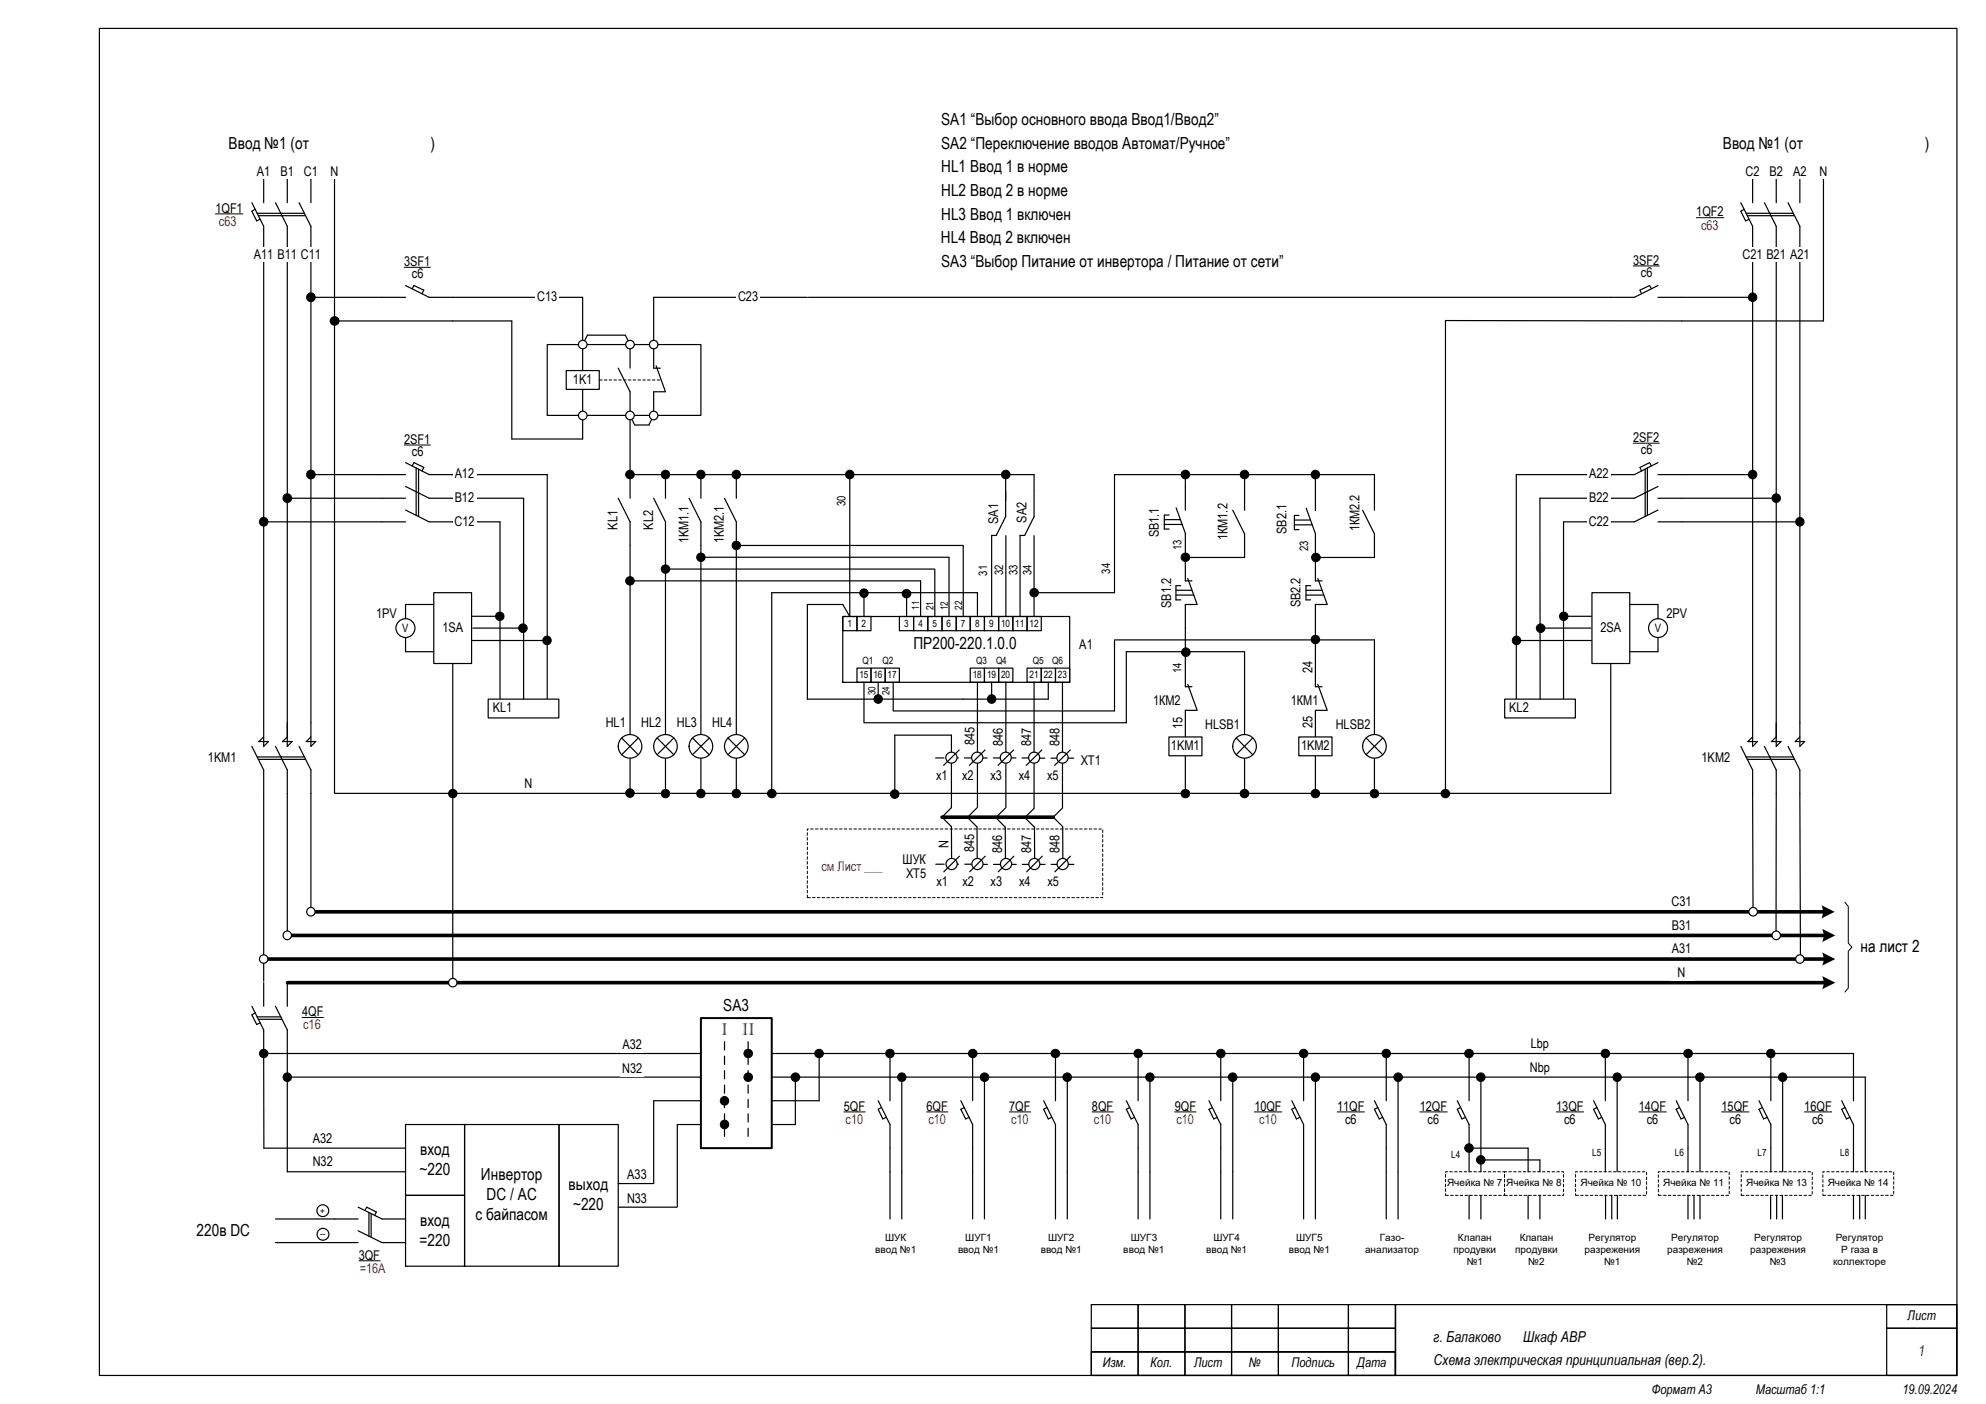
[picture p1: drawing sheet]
<svg xmlns="http://www.w3.org/2000/svg" width="420mm" height="297mm" viewBox="0 0 420 297" stroke-linecap="round" stroke-linejoin="round" font-family="sans-serif">
<path d="M21 6h393v285h-393zM123.3 62.9v10l1-2M132.3 70.9l1 2M138.3 62.9v10M123.3 87.9v5M138.3 87.9l-1 2h-3l-1-2v12.5" fill="none" stroke="#000" stroke-width=".25"/>
<path d="M115.8 72.9h32.5v15h-32.5z" fill-rule="evenodd" fill="#fff"/>
<path d="M115.8 72.9h32.5v15h-32.5zM130.8 77.9l2.5 5v5M133.3 72.9v5M138.3 72.9v5h1.4M138.8 77.4l2 5.5M140.7 82.9h-2.4v5" fill="none" stroke="#000" stroke-width=".25"/>
<path d="M119.8 78.4h7v4h-7z" fill-rule="evenodd" fill="#fff"/>
<path d="M119.8 78.4h7v4h-7zM123.3 72.9v5.5M123.3 82.4v5.5" fill="none" stroke="#000" stroke-width=".25"/>
<circle cx="133.3" cy="72.9" r=".9" fill="#fff"/>
<circle cx="133.3" cy="72.9" r=".9" fill="none" stroke="#000" stroke-width=".25"/>
<circle cx="138.3" cy="72.9" r=".89" fill="#fff"/>
<circle cx="138.3" cy="72.9" r=".89" fill="none" stroke="#000" stroke-width=".25"/>
<circle cx="123.3" cy="72.9" r=".9" fill="#fff"/>
<circle cx="123.3" cy="72.9" r=".9" fill="none" stroke="#000" stroke-width=".25"/>
<circle cx="123.3" cy="87.9" r=".91" fill="#fff"/>
<circle cx="123.3" cy="87.9" r=".91" fill="none" stroke="#000" stroke-width=".25"/>
<circle cx="133.3" cy="87.9" r=".9" fill="#fff"/>
<circle cx="133.3" cy="87.9" r=".9" fill="none" stroke="#000" stroke-width=".25"/>
<circle cx="138.3" cy="87.9" r=".9" fill="#fff"/>
<g fill="none" stroke="#000" stroke-width=".25">
<path d="M80.8 62.9h5M85.8 60.4l5 2.5h32.5M87.2 61.1l.4-.7 2.1 1-.4 .7M95.8 67.9h12.5M124.3 70.9h8M138.3 62.9h32.5M130.8 105.4l2.5 5v5M133.3 100.4v5M138.3 105.4l2.5 5v5M140.8 100.4v5M145.8 105.4l2.5 5v5M148.3 100.4v5"/>
<path d="M153.3 105.4l2.5 5v57.5M155.8 100.4v5M250.8 117.9v5h1.4M260.8 107.9l2.5 5v5M263.3 103v4.9M278.3 117.9v5h1.4M288.3 107.9l2.5 5v5M290.8 103v4.9M178.3 130.4h48v14h-48zM178.3 130.4h3v3h-3zM181.3 130.4h3v3h-3zM190.3 130.4h3v3h-3z"/>
<path d="M193.3 130.4h3v3h-3zM196.3 130.4h3v3h-3zM199.3 130.4h3v3h-3zM202.3 130.4h3v3h-3zM205.3 130.4h3v3h-3zM206.7 125.4h-43.4v42.5M208.3 130.4h3v3h-3zM211.3 130.4h3v3h-3zM214.3 130.4h3v3h-3zM217.3 130.4h3v3h-3zM248.8 124.9h3.4M248.8 125.9h3.7"/>
<path d="M249.8 123.9h-1v3h1M251.3 122.4l2 5.5M253.2 127.9h-2.4v5M263.3 137.9v30M276.3 124.9h3.4M276.3 125.9h3.8M277.3 123.9h-1v3h1M278.8 122.4l2 5.5M280.7 127.9h-2.4v5M181.3 141.4h3v3h-3zM184.3 141.4h3v3h-3zM187.3 141.4h3v3h-3z"/>
<path d="M205.3 141.4h3v3h-3zM208.3 141.4h3v3h-3zM211.3 141.4h3v3h-3zM217.3 141.4h3v3h-3zM220.3 141.4h3v3h-3zM223.3 141.4h3v3h-3zM250.8 140.3v5h1.4M250.8 155.4v12.5M251.3 144.8l2 5.5M253.2 150.3h-2.4v5M278.3 140.3v5h1.4M278.8 144.8l2 5.5"/>
<path d="M280.7 150.3h-2.4v5"/>
<circle cx="138.3" cy="87.9" r=".9"/>
</g>
<path d="M247.3 155.9h7v4h-7z" fill-rule="evenodd" fill="#fff"/>
<path d="M247.3 155.9h7v4h-7zM278.3 155.3v12.6" fill="none" stroke="#000" stroke-width=".25"/>
<path d="M274.8 155.9h7v4h-7z" fill-rule="evenodd" fill="#fff"/>
<g fill="none" stroke="#000" stroke-width=".25">
<path d="M133.3 100.4h85.5M133.3 115.4v52.5M140.8 115.4v52.5M148.3 117.9h52.5M148.3 115.4v52.5M155.8 115.4h47.9M179.8 100.5v29.9l-1.5-2.5h-7.5M200.8 117.9v12.5M203.8 115.4v15M209.8 113.4v17M212.8 100.9v8.4l-2 4h-1M212.8 113.3v17.1"/>
<path d="M218.8 100.4v3.4M218.8 103.8v5.5l-2 4h-1v17.1M218.8 113.3v17.1M246.3 109.9h3.4M246.3 111h3.8M247.3 109h-1v2.9h1M248.8 107.4l2 5.5M250.8 112.9v5h12.5M250.8 103v4.9M273.8 110h3.4M273.8 111h3.8M274.8 109.1h-1v3h1"/>
<path d="M276.3 107.5l2 5.5v5M278.2 117.9h12.6M278.3 103v5M290.8 100.4h-55v25h-16.9M133.3 122.9h61.4M140.8 120.4h56.9M170.8 127.9v20h51v-3.5M182.8 125.4v5M194.8 122.9v7.5M197.8 120.4v10M235.8 135.4h55v32.5M235.8 135.5v14.9h-46.8"/>
<path d="M250.8 132.9v7.4M263.3 137.9h-25v15h-55.4M278.3 132.9v7.4M182.8 144.4v8.5M185.8 144.4v3.5M189 144.4v5.9M201.3 155.5v15.4M206.8 144.4v26.4M209.8 144.4v3.5M212.8 144.4v26.5M218.8 144.4v26.5M224.8 144.4v26.4"/>
<path d="M274.8 155.9h7v4h-7z"/>
</g>
<g fill="#000">
<circle cx="179.8" cy="100.4" r=".9"/>
<circle cx="250.8" cy="100.4" r=".91"/>
<circle cx="263.3" cy="100.4" r=".9"/>
<circle cx="278.3" cy="100.4" r=".9"/>
<circle cx="278.4" cy="117.9" r=".9"/>
<circle cx="218.8" cy="125.4" r=".9"/>
<circle cx="250.9" cy="138" r=".9"/>
<circle cx="278.3" cy="135.3" r=".89"/>
<circle cx="209.8" cy="147.9" r=".9"/>
<circle cx="250.8" cy="167.9" r=".9"/>
<circle cx="263.3" cy="167.9" r=".9"/>
<circle cx="278.3" cy="167.9" r=".89"/>
</g>
<g fill="none" stroke="#000" stroke-width=".21">
<circle cx="179.8" cy="100.4" r=".9"/>
<circle cx="250.8" cy="100.4" r=".91"/>
<circle cx="263.3" cy="100.4" r=".9"/>
<circle cx="278.3" cy="100.4" r=".9"/>
<circle cx="278.4" cy="117.9" r=".9"/>
<circle cx="218.8" cy="125.4" r=".9"/>
<circle cx="250.9" cy="138" r=".9"/>
<circle cx="278.3" cy="135.3" r=".89"/>
<circle cx="209.8" cy="147.9" r=".9"/>
<circle cx="250.8" cy="167.9" r=".9"/>
<circle cx="263.3" cy="167.9" r=".9"/>
<circle cx="278.3" cy="167.9" r=".89"/>
</g>
<circle cx="263.3" cy="157.9" r="2.49" fill="#fff"/>
<g fill="none" stroke="#000" stroke-width=".25">
<path d="M250.8 100.5v2.5M263.3 100.4v2.6M278.3 100.4v2.6M290.8 100.4v2.6M261.5 156.1l3.5 3.6M265 156.1l-3.5 3.6"/>
<circle cx="263.3" cy="157.9" r="2.49"/>
</g>
<g fill="#000">
<circle cx="212.8" cy="100.4" r=".9"/>
<circle cx="250.8" cy="117.9" r=".9"/>
</g>
<g fill="none" stroke="#000" stroke-width=".21">
<circle cx="212.8" cy="100.4" r=".9"/>
<circle cx="250.8" cy="117.9" r=".9"/>
</g>
<circle cx="290.8" cy="157.9" r="2.5" fill="#fff"/>
<g fill="none" stroke="#000" stroke-width=".25">
<path d="M305.8 67.8v100.1M289 156.1l3.6 3.6M292.6 156.1l-3.6 3.6M70.8 167.9h270"/>
<circle cx="290.8" cy="157.9" r="2.5"/>
</g>
<g fill="#000">
<circle cx="133.3" cy="100.4" r=".9"/>
<circle cx="140.8" cy="100.4" r=".9"/>
<circle cx="148.3" cy="100.4" r=".9"/>
<circle cx="148.3" cy="117.9" r=".89"/>
<circle cx="155.8" cy="100.4" r=".9"/>
<circle cx="155.8" cy="115.4" r=".89"/>
<circle cx="133.3" cy="122.9" r=".9"/>
<circle cx="140.8" cy="120.4" r=".89"/>
<circle cx="290.8" cy="167.9" r=".89"/>
</g>
<g fill="none" stroke="#000" stroke-width=".21">
<circle cx="133.3" cy="100.4" r=".9"/>
<circle cx="140.8" cy="100.4" r=".9"/>
<circle cx="148.3" cy="100.4" r=".9"/>
<circle cx="148.3" cy="117.9" r=".89"/>
<circle cx="155.8" cy="100.4" r=".9"/>
<circle cx="155.8" cy="115.4" r=".89"/>
<circle cx="133.3" cy="122.9" r=".9"/>
<circle cx="140.8" cy="120.4" r=".89"/>
<circle cx="290.8" cy="167.9" r=".89"/>
</g>
<circle cx="155.8" cy="157.9" r="2.5" fill="#fff"/>
<g fill="none" stroke="#000" stroke-width=".25">
<path d="M154 156.1l3.6 3.6M157.6 156.1l-3.6 3.6"/>
<circle cx="155.8" cy="157.9" r="2.5"/>
</g>
<circle cx="148.3" cy="157.9" r="2.5" fill="#fff"/>
<g fill="none" stroke="#000" stroke-width=".25">
<path d="M146.5 156.1l3.6 3.6M150.1 156.1l-3.6 3.6"/>
<circle cx="148.3" cy="157.9" r="2.5"/>
</g>
<circle cx="140.8" cy="157.9" r="2.49" fill="#fff"/>
<g fill="none" stroke="#000" stroke-width=".25">
<path d="M139 156.1l3.6 3.6M142.6 156.1l-3.6 3.6"/>
<circle cx="140.8" cy="157.9" r="2.49"/>
</g>
<circle cx="133.3" cy="157.9" r="2.49" fill="#fff"/>
<g fill="none" stroke="#000" stroke-width=".25">
<path d="M108.3 67.9v25h15M105.8 110.4v37.5M115.8 100.4v47.5M131.5 156.1l3.5 3.6M135 156.1l-3.5 3.6"/>
<circle cx="133.3" cy="157.9" r="2.49"/>
</g>
<circle cx="133.3" cy="167.8" r=".9" fill="#000"/>
<circle cx="133.3" cy="167.8" r=".9" fill="none" stroke="#000" stroke-width=".21"/>
<path d="M103.3 147.9h14.9v4h-14.9z" fill-rule="evenodd" fill="#fff"/>
<path d="M103.3 147.9h14.9v4h-14.9z" fill="none" stroke="#000" stroke-width=".25"/>
<path d="M91.8 125.4h8v15h-8z" fill-rule="evenodd" fill="#fff"/>
<path d="M110.8 105.4v42.5M91.8 125.4h8v15h-8zM95.8 140.4v27.5" fill="none" stroke="#000" stroke-width=".25"/>
<circle cx="85.8" cy="132.9" r="1.99" fill="#fff"/>
<g fill="none" stroke="#000" stroke-width=".25">
<path d="M55.8 37.9v5M60.8 37.9v5M65.8 37.9v5M53.3 42.9l2.5 5v110l1-1h-2l1-1M54 44.3l-.7 .4 1 2 .7-.3M54.4 45.1h10M54.6 45.6h10M58.3 42.9l2.5 5v110l1-1h-2l1-1M63.3 42.9l2.5 5v110l1-1h-2l1-1M65.8 62.9h15M70.8 67.9h25M85.8 97.9l5 2.5h25"/>
<path d="M87.2 98.6l.4-.7 2.1 1-.4 .8M88 99v10M88.5 99.2v10.1M55.7 110.4h30.1M60.8 105.4h25M65.8 100.4h20M85.8 102.9l5 2.5h5M85.8 107.9l5 2.5h15M95.9 105.4h14.9M320.8 100.4v47.5M330.8 110.4v37.5M85.8 134.9v3h6"/>
<path d="M91.8 127.9h-6v3M99.9 130.4h5.8M99.9 135.5h15.8M100 132.9h10.6M53.3 157.9l2.5 5v44.7M58.3 157.9l2.5 5v35M63.3 157.9l2.5 5v30M54.4 160.1h10M54.6 160.7h10"/>
<circle cx="85.8" cy="132.9" r="1.99"/>
</g>
<g fill="#000">
<circle cx="105.7" cy="130.4" r=".89"/>
<circle cx="110.6" cy="132.9" r=".9"/>
<circle cx="115.7" cy="135.5" r=".9"/>
</g>
<g fill="none" stroke="#000" stroke-width=".21">
<circle cx="105.7" cy="130.4" r=".89"/>
<circle cx="110.6" cy="132.9" r=".9"/>
<circle cx="115.7" cy="135.5" r=".9"/>
</g>
<path d="M318.3 147.9h15v4h-15z" fill-rule="evenodd" fill="#fff"/>
<path d="M318.3 147.9h15v4h-15z" fill="none" stroke="#000" stroke-width=".25"/>
<path d="M336.8 125.4h8v15h-8z" fill-rule="evenodd" fill="#fff"/>
<path d="M325.8 105.4v42.5M336.8 125.4h8v15h-8zM340.8 140.4v27.5" fill="none" stroke="#000" stroke-width=".25"/>
<circle cx="350.8" cy="132.9" r="2" fill="#fff"/>
<g fill="none" stroke="#000" stroke-width=".25">
<path d="M370.8 37.9v5M375.8 37.9v5M380.8 37.9v5M368.3 42.9l2.5 5v110l1-1h-2l1-1M369 44.3l-.7 .4 1 2 .7-.3M369.4 45.1h10M369.6 45.6h10M373.3 42.9l2.5 5v110l1-1h-2l1-1M378.3 42.9l2.5 5v110l1-1h-2l1-1M305.8 67.8l80 .1M349.4 61.1l-.4-.7-2 1 .3 .7M350.8 60.4l-5 2.5h-174.8"/>
<path d="M350.8 62.9h20M348.1 99.2v10.1M348.5 99v10M349.4 98.6l-.4-.7-2 1 .3 .8M350.8 97.9l-5 2.5h-25M325.8 105.4h14.9M350.8 100.4h20M350.8 102.9l-5 2.5h-5M350.8 105.4h25M350.8 107.9l-5 2.5h-15M350.8 110.4h30M320.9 135.5h15.8"/>
<path d="M325.9 132.9h10.6M330.8 130.4h5.9M344.8 127.9h6v3M350.8 134.9v3h-6M368.3 157.9l2.5 5 .1 30M373.3 157.9l2.5 5-.1 35M378.3 157.9l2.5 5 .1 40M369.4 160.1h10M369.6 160.7h10"/>
<circle cx="350.8" cy="132.9" r="2"/>
</g>
<g fill="#000">
<circle cx="320.8" cy="135.5" r=".9"/>
<circle cx="325.9" cy="132.9" r=".9"/>
<circle cx="330.8" cy="130.4" r=".89"/>
<circle cx="140.8" cy="167.9" r=".89"/>
<circle cx="148.3" cy="167.9" r=".89"/>
<circle cx="155.8" cy="167.9" r=".89"/>
<circle cx="163.3" cy="167.9" r=".9"/>
<circle cx="305.8" cy="167.9" r=".9"/>
</g>
<g fill="none" stroke="#000" stroke-width=".21">
<circle cx="320.8" cy="135.5" r=".9"/>
<circle cx="325.9" cy="132.9" r=".9"/>
<circle cx="330.8" cy="130.4" r=".89"/>
<circle cx="140.8" cy="167.9" r=".89"/>
<circle cx="148.3" cy="167.9" r=".89"/>
<circle cx="155.8" cy="167.9" r=".89"/>
<circle cx="163.3" cy="167.9" r=".9"/>
<circle cx="305.8" cy="167.9" r=".9"/>
</g>
<path d="M53.3 34.9h5v3h-5z" fill-rule="evenodd" fill="#fff"/>
<circle cx="65.8" cy="62.9" r=".9" fill="#000"/>
<circle cx="65.8" cy="62.9" r=".9" fill="none" stroke="#000" stroke-width=".25"/>
<g fill="#fff">
<path d="M58.3 34.9h5v3h-5z" fill-rule="evenodd"/>
<path d="M63.3 34.9h5v3h-5z" fill-rule="evenodd"/>
<path d="M53.3 52.4h5v3h-5z" fill-rule="evenodd"/>
<path d="M58.3 52.4h5v3h-5z" fill-rule="evenodd"/>
<path d="M63.3 52.4h5v3h-5z" fill-rule="evenodd"/>
</g>
<g fill="#000">
<circle cx="70.8" cy="67.9" r=".9"/>
<circle cx="55.8" cy="110.4" r=".9"/>
<circle cx="60.8" cy="105.4" r=".9"/>
<circle cx="65.8" cy="100.4" r=".9"/>
</g>
<g fill="none" stroke="#000" stroke-width=".25">
<circle cx="70.8" cy="67.9" r=".9"/>
<circle cx="55.8" cy="110.4" r=".9"/>
<circle cx="60.8" cy="105.4" r=".9"/>
<circle cx="65.8" cy="100.4" r=".9"/>
</g>
<g fill="#fff">
<path d="M368.3 34.9h5v3h-5z" fill-rule="evenodd"/>
<path d="M373.3 34.9h5v3h-5z" fill-rule="evenodd"/>
<path d="M378.3 34.9h5v3h-5z" fill-rule="evenodd"/>
<path d="M368.3 52.4h5v3h-5z" fill-rule="evenodd"/>
<path d="M373.3 52.4h5v3h-5z" fill-rule="evenodd"/>
<path d="M378.3 52.4h5v3h-5z" fill-rule="evenodd"/>
</g>
<g fill="#000">
<circle cx="370.8" cy="62.9" r=".9"/>
<circle cx="370.8" cy="100.4" r=".9"/>
<circle cx="375.8" cy="105.4" r=".9"/>
<circle cx="380.8" cy="110.4" r=".9"/>
</g>
<g fill="none" stroke="#000" stroke-width=".21">
<circle cx="370.8" cy="62.9" r=".9"/>
<circle cx="370.8" cy="100.4" r=".9"/>
<circle cx="375.8" cy="105.4" r=".9"/>
<circle cx="380.8" cy="110.4" r=".9"/>
</g>
<g fill="#fff">
<path d="M155.8 61.4h5v3h-5z" fill-rule="evenodd"/>
<path d="M113.3 61.4h5v3h-5z" fill-rule="evenodd"/>
<path d="M95.8 98.9h5v3h-5z" fill-rule="evenodd"/>
<path d="M95.8 103.9h5v3h-5z" fill-rule="evenodd"/>
<path d="M95.8 108.9h5v3h-5z" fill-rule="evenodd"/>
<path d="M335.8 98.9h5v3h-5z" fill-rule="evenodd"/>
<path d="M335.8 103.9h5v3h-5z" fill-rule="evenodd"/>
<path d="M335.8 108.9h5v3h-5z" fill-rule="evenodd"/>
</g>
<g fill="none" stroke="#000" stroke-width=".21">
<path d="M45.6 45.3h5.8M85.5 56.6h5.5M345.5 56.3h5.6M358.9 46.1h5.8M85.5 94.1h5.5M345.5 93.8h5.6"/>
<circle cx="182.8" cy="125.5" r=".9"/>
<circle cx="191.8" cy="125.6" r=".9"/>
<circle cx="185.8" cy="147.9" r=".9"/>
<circle cx="189.3" cy="168" r=".9"/>
</g>
<path d="M126.8 80.4h13" fill="none" stroke="#000" stroke-width=".21" stroke-dasharray=".7 .3" stroke-linecap="butt"/>
<g fill="#000">
<circle cx="182.8" cy="125.5" r=".9"/>
<circle cx="191.8" cy="125.6" r=".9"/>
<circle cx="185.8" cy="147.9" r=".9"/>
<circle cx="189.3" cy="168" r=".9"/>
</g>
<g fill="none" stroke="#000" stroke-width=".25">
<path d="M191.8 125.6v4.8M206.8 125.3v5.1M189.3 155.5h12M189.3 155.5v12.4M230.9 276h9.9v5h-9.9zM240.8 276h9.9v5h-9.9zM250.7 276h9.9v5h-9.9zM260.6 276h9.9v5h-9.9zM270.5 276h14.8v5h-14.8zM285.3 276h9.9v5h-9.9zM295.3 276h118.7v15h-118.7zM399.1 276h14.9v5h-14.9z"/>
<path d="M230.9 281h9.9v5h-9.9zM230.9 286h9.9v5h-9.9zM230.9 286h64.3v5h-64.3zM240.8 281h9.9v5h-9.9zM240.8 286h9.9v5h-9.9zM250.7 281h9.9v5h-9.9zM250.7 286h9.9v5h-9.9zM260.6 281h9.9v5h-9.9zM260.6 286h9.9v5h-9.9zM270.5 281h14.8v5h-14.8zM270.5 286h14.8v5h-14.8zM285.3 286h9.9v5h-9.9z"/>
<path d="M285.3 281h9.9v5h-9.9zM399.1 281h14.9v10h-14.9z"/>
</g>
<path d="M199.3 172.9h23.5" fill="none" stroke="#000" stroke-width=".76"/>
<path d="M197.9 160.3l1.8-.1 .1 .2-.1 .1h-1.8zM201 160.2h1.8l.1 .2-.1 .1h-1.8l-.1-.1zM204 160.2h1.8l.1 .2-.1 .1h-1.8l-.1-.1zM207.1 160.2h1.8l.1 .2-.1 .1h-1.8l-.1-.1zM210.1 160.2h1.8l.1 .2-.1 .1h-1.8l-.1-.1zM213.2 160.2h1.8l.1 .2-.1 .1h-1.8l-.1-.1zM216.2 160.2h1.8l.1 .2-.1 .1h-1.8l-.1-.1zM219.3 160.3h1.8l.1 .1-.1 .1h-1.8l-.2-.1zM222.3 160.3h1.8l.1 .1-.1 .1h-1.8l-.1-.1zM225.4 160.3h1.7l.2 .1-.2 .1h-1.7l-.2-.1z" fill="#000"/>
<circle cx="201.3" cy="160.3" r="1.17" fill="#fff"/>
<g fill="none" stroke="#000" stroke-width=".25">
<path d="M202.9 158.7l-3.3 3.2"/>
<circle cx="201.3" cy="160.3" r="1.17"/>
</g>
<circle cx="224.8" cy="160.3" r="1.17" fill="#fff"/>
<g fill="none" stroke="#000" stroke-width=".25">
<path d="M226.4 158.7l-3.3 3.2"/>
<circle cx="224.8" cy="160.3" r="1.17"/>
</g>
<circle cx="218.8" cy="160.3" r="1.17" fill="#fff"/>
<g fill="none" stroke="#000" stroke-width=".25">
<path d="M220.4 158.7l-3.3 3.2"/>
<circle cx="218.8" cy="160.3" r="1.17"/>
</g>
<circle cx="212.8" cy="160.3" r="1.17" fill="#fff"/>
<g fill="none" stroke="#000" stroke-width=".25">
<path d="M214.4 158.7l-3.3 3.2"/>
<circle cx="212.8" cy="160.3" r="1.17"/>
</g>
<circle cx="206.8" cy="160.3" r="1.18" fill="#fff"/>
<g fill="none" stroke="#000" stroke-width=".25">
<path d="M208.4 158.7l-3.3 3.2M201.2 170.9l-1.9 2 2 2v7.9M206.7 170.9l-2 2 2 2.1v7.8M212.7 171l-2 2 2 2v7.9M218.8 171l-2 2 2.1 2v7.9M224.8 170.9l-2 2 2 2 .1 7.9"/>
<circle cx="206.8" cy="160.3" r="1.18"/>
</g>
<path d="M197.9 182.8l1.9-.1 .1 .1-.1 .2h-1.8zM200.9 182.8l.1-.1h1.8l.1 .1-.1 .2h-1.8zM204.1 182.7h1.8l.1 .2-1.9 .1-.1-.2zM207.1 182.8h1.8l.1 .1-.1 .1h-1.8l-.1-.1zM210.2 182.8h1.8l.1 .1-.1 .1h-1.8l-.2-.1zM213.2 182.8h1.8l.1 .1-.1 .1h-1.8l-.1-.1zM216.3 182.8h1.7l.2 .1-.2 .1h-1.7l-.2-.1zM219.3 182.8h1.8l.1 .1-.1 .1h-1.8l-.1-.1zM222.4 182.8h1.7l.2 .1-.2 .1h-1.7l-.2-.1zM225.4 182.8h1.8l.1 .1-.1 .1h-1.8l-.1-.1z" fill="#000"/>
<circle cx="201.3" cy="182.8" r="1.18" fill="#fff"/>
<g fill="none" stroke="#000" stroke-width=".25">
<path d="M203 181.1l-3.3 3.3"/>
<circle cx="201.3" cy="182.8" r="1.18"/>
</g>
<circle cx="224.8" cy="182.8" r="1.18" fill="#fff"/>
<g fill="none" stroke="#000" stroke-width=".25">
<path d="M226.5 181.1l-3.3 3.3"/>
<circle cx="224.8" cy="182.8" r="1.18"/>
</g>
<circle cx="218.8" cy="182.8" r="1.17" fill="#fff"/>
<g fill="none" stroke="#000" stroke-width=".25">
<path d="M220.5 181.1l-3.3 3.3"/>
<circle cx="218.8" cy="182.8" r="1.17"/>
</g>
<circle cx="212.8" cy="182.8" r="1.19" fill="#fff"/>
<g fill="none" stroke="#000" stroke-width=".25">
<path d="M214.5 181.1l-3.3 3.3"/>
<circle cx="212.8" cy="182.8" r="1.19"/>
</g>
<circle cx="206.8" cy="182.8" r="1.18" fill="#fff"/>
<g fill="none" stroke="#000" stroke-width=".25">
<path d="M70.8 37.9v129.9M385.8 37.9v30M95.8 167.9v40M208.4 181.1l-3.3 3.3M60.8 222.9v25"/>
<circle cx="206.8" cy="182.8" r="1.18"/>
</g>
<path d="M170.8 189.9h62.5v-14.5h-62.5v14.5" fill="none" stroke="#000" stroke-width=".21" stroke-dasharray=".7 .3" stroke-linecap="butt"/>
<circle cx="95.8" cy="167.9" r=".89" fill="#000"/>
<circle cx="95.8" cy="167.9" r=".89" fill="none" stroke="#000" stroke-width=".21"/>
<g fill="#fff">
<path d="M68.3 34.9h5v3h-5z" fill-rule="evenodd"/>
<path d="M383.3 34.9h5v3h-5z" fill-rule="evenodd"/>
<path d="M109.3 164.4h5v3h-5z" fill-rule="evenodd"/>
</g>
<path d="M60.8 197.9h325.4M65.8 192.9h320.2M55.8 202.9h330.4" fill="none" stroke="#000" stroke-width=".76"/>
<g fill="#000">
<path d="M385.3 191.5l2.8 1.4-2.8 1.4 .4-1.4z" fill-rule="evenodd"/>
<path d="M385.5 196.5l2.8 1.4-2.8 1.4 .3-1.4z" fill-rule="evenodd"/>
<path d="M385.5 201.5l2.8 1.4-2.8 1.4 .3-1.4z" fill-rule="evenodd"/>
</g>
<circle cx="65.8" cy="192.9" r=".9" fill="#fff"/>
<circle cx="65.8" cy="192.9" r=".9" fill="none" stroke="#000" stroke-width=".25"/>
<circle cx="60.8" cy="197.9" r=".9" fill="#fff"/>
<circle cx="60.8" cy="197.9" r=".9" fill="none" stroke="#000" stroke-width=".25"/>
<circle cx="55.8" cy="202.9" r=".89" fill="#fff"/>
<circle cx="55.8" cy="202.9" r=".89" fill="none" stroke="#000" stroke-width=".25"/>
<circle cx="370.9" cy="192.9" r=".91" fill="#fff"/>
<circle cx="370.9" cy="192.9" r=".91" fill="none" stroke="#000" stroke-width=".25"/>
<circle cx="375.8" cy="197.9" r=".9" fill="#fff"/>
<circle cx="375.8" cy="197.9" r=".9" fill="none" stroke="#000" stroke-width=".25"/>
<circle cx="380.8" cy="202.9" r=".89" fill="#fff"/>
<circle cx="380.8" cy="202.9" r=".89" fill="none" stroke="#000" stroke-width=".25"/>
<path d="M60.8 207.9h325.4" fill="none" stroke="#000" stroke-width=".76"/>
<path d="M385.5 206.5l2.8 1.4-2.8 1.4 .3-1.4z" fill-rule="evenodd" fill="#000"/>
<path d="M390.3 190.9l.7 .9v7.7l.8 .9-.8 .9v7.7l-.7 .9" fill="none" stroke="#000" stroke-width=".21"/>
<g fill="#fff">
<path d="M353.3 199.4h5v3h-5z" fill-rule="evenodd"/>
<path d="M353.3 194.4h5v3h-5z" fill-rule="evenodd"/>
<path d="M353.3 189.4h5v3h-5z" fill-rule="evenodd"/>
</g>
<g fill="none" stroke="#000" stroke-width=".25">
<path d="M55.8 222.9h92.5M60.8 227.9h87.5M85.8 237.9h12.5v15h-12.5zM98.3 237.9h20v30h-20zM118.3 237.9h12.5v30h-12.5zM55.8 242.9h30M58.3 257.9h17.5M60.8 247.9h25M75.8 255.4l5 2.5h5M77.2 256.1l.4-.7 2 1-.3 .7M78.1 256.5v5M78.5 256.8v4.9"/>
<path d="M85.8 252.9h12.5v15h-12.5zM130.8 250.4h7.5M130.8 255.4h12.4M58.3 262.9h17.5M75.8 260.4l5 2.5h5"/>
</g>
<path d="M63.9 215.3h4.5M75.9 266.7h4.5" fill="none" stroke="#000" stroke-width=".21"/>
<g fill="#fff">
<path d="M65.8 244.4h5v3h-5z" fill-rule="evenodd"/>
<path d="M65.8 239.4h5v3h-5z" fill-rule="evenodd"/>
</g>
<path d="M148.3 215.4h15v27.5h-15z" fill="none" stroke="#000" stroke-width=".42"/>
<path d="M148.3 232.9h-10v17.4M148.3 237.9h-5v17.4M163.3 222.9h228.8M163.3 227.9h231.3M168.3 227.9v10h-5M173.3 222.9v10h-10" fill="none" stroke="#000" stroke-width=".25"/>
<g fill="#000">
<circle cx="153.3" cy="237.9" r=".9"/>
<circle cx="153.3" cy="232.9" r=".9"/>
<circle cx="158.3" cy="227.9" r=".91"/>
<circle cx="158.3" cy="222.9" r=".9"/>
<circle cx="168.3" cy="227.9" r=".91"/>
<circle cx="173.3" cy="222.9" r=".9"/>
</g>
<g fill="none" stroke="#000" stroke-width=".21">
<circle cx="153.3" cy="237.9" r=".9"/>
<circle cx="153.3" cy="232.9" r=".9"/>
<circle cx="158.3" cy="227.9" r=".91"/>
<circle cx="158.3" cy="222.9" r=".9"/>
<circle cx="168.3" cy="227.9" r=".91"/>
<circle cx="173.3" cy="222.9" r=".9"/>
</g>
<g fill="#000">
<path d="M153.2 220.3l.2 .1v1.8l-.1 .1-.1-.1zM153.2 223.4l.1-.1 .1 .1v1.8l-.1 .1-.1-.1zM153.2 226.5l.1-.1 .1 .1v1.8l-.1 .1-.1-.1zM153.2 229.5l.1-.1 .1 .1v1.8l-.1 .1-.1-.1zM153.3 232.5l.1 .1v1.8l-.1 .1-.1-.1v-1.8zM153.3 235.5l.1 .1v1.8l-.1 .1-.1-.1v-1.8zM153.2 238.7l.1-.2 .1 .2v1.7l-.1 .1-.1-.1z"/>
<path d="M158.2 220.3l.2 .1v1.8l-.1 .1-.2-.1zM158.1 223.4l.2-.1 .1 .1v1.8l-.1 .1-.2-.1zM158.1 226.5l.2-.1 .1 .1v1.8l-.1 .1-.2-.1zM158.1 229.5l.2-.1 .1 .1v1.8l-.1 .1-.2-.1zM158.1 232.6l.2-.1 .1 .1v1.8l-.1 .1-.2-.1zM158.1 235.6l.2-.1 .1 .1v1.8l-.1 .1-.2-.1zM158.1 238.7l.2-.2 .1 .2v1.7l-.1 .1-.2-.1z"/>
</g>
<circle cx="68.3" cy="261.1" r="1.25" fill="#fff"/>
<circle cx="68.3" cy="261.1" r="1.25" fill="none" stroke="#000" stroke-width=".25"/>
<circle cx="68.3" cy="256.1" r="1.25" fill="#fff"/>
<g fill="none" stroke="#000" stroke-width=".25">
<path d="M185.8 232.9l2.5 5v20M186.5 234.3l-.7 .4 1 2 .7-.3M188.3 222.9v10M190.8 227.9v30M203.3 232.9l2.5 5v20M204 234.3l-.7 .4 1 2 .8-.3M205.8 222.9v10M208.3 227.9v30M220.8 232.9l2.5 5v20M221.5 234.3l-.7 .4 1 2 .7-.3M223.3 222.9v10M225.8 227.9v30"/>
<path d="M238.3 232.9l2.5 5v20M239 234.3l-.7 .4 1 2 .7-.3M240.8 222.9v10M243.3 227.9v30M255.8 232.9l2.5 5v20M256.5 234.3l-.7 .4 1 2 .7-.3M258.3 222.9v10M260.8 227.9v30M273.3 232.9l2.5 5v20M274 234.3l-.7 .4 1 2 .7-.3M275.8 222.9v10M278.3 227.9v30"/>
<path d="M308.3 232.9l2.5 5v10M309 234.3l-.7 .4 1 2 .7-.3M310.8 222.9v10M313.3 227.9v20M337.1 232.9l2.5 5v10M337.9 234.3l-.8 .4 1 2 .8-.3M339.6 222.9v10M342.1 227.9v20M354.6 232.9l2.5 5v10M355.3 234.3l-.7 .4 1 2 .8-.3M357.1 222.9v10M359.7 227.9v20"/>
<path d="M372.1 232.9l2.5 5v10M372.8 234.3l-.7 .4 1 2 .8-.3M374.6 222.9v10M377.1 227.9v20M389.6 232.9l2.5 5v10M390.3 234.3l-.7 .4 1 2 .8-.3M392.1 222.9v10M394.6 227.9v20M310.8 252.9v5M310.8 242.9h12.5v5M313.3 252.9v5M313.3 245.4h12.5v2.5"/>
<path d="M323.3 252.9v5M325.8 252.9v5M339.7 252.9v5M342.2 252.9v5M357.1 252.9v5M359.7 252.9v5M374.6 252.9v5M377.1 252.9v5M392.1 252.9v5M394.6 252.9v5"/>
<circle cx="68.3" cy="256.1" r="1.25"/>
</g>
<g fill="none" stroke="#000" stroke-width=".21">
<path d="M178.6 235.2h4.4M196 235.2h4.5M213.5 235.2h4.5M231 235.2h4.5M248.5 235.2h4.5M265.4 235.2h5.8M300.4 235.2h5.8M329.3 235.2h5.7M346.7 235.2h5.8M364.2 235.2h5.8M381.8 235.2h5.7"/>
<circle cx="55.8" cy="222.9" r=".89"/>
<circle cx="60.8" cy="227.9" r=".9"/>
<circle cx="188.3" cy="222.9" r=".89"/>
<circle cx="190.8" cy="227.9" r=".9"/>
<circle cx="205.8" cy="222.9" r=".9"/>
<circle cx="208.3" cy="227.9" r=".91"/>
<circle cx="223.3" cy="222.9" r=".9"/>
<circle cx="225.8" cy="227.9" r=".9"/>
<circle cx="240.8" cy="222.9" r=".89"/>
<circle cx="243.3" cy="227.9" r=".9"/>
<circle cx="258.3" cy="222.9" r=".9"/>
<circle cx="260.8" cy="227.9" r=".9"/>
<circle cx="275.8" cy="222.9" r=".89"/>
<circle cx="278.3" cy="227.9" r=".9"/>
<circle cx="310.8" cy="222.9" r=".9"/>
<circle cx="313.3" cy="227.9" r=".9"/>
<circle cx="339.6" cy="222.9" r=".89"/>
<circle cx="342.1" cy="227.9" r=".9"/>
<circle cx="357.1" cy="222.9" r=".9"/>
<circle cx="359.6" cy="227.9" r=".9"/>
<circle cx="374.6" cy="222.9" r=".89"/>
<circle cx="377.1" cy="227.9" r=".9"/>
<circle cx="310.8" cy="242.9" r=".9"/>
<circle cx="313.3" cy="245.4" r=".9"/>
</g>
<g fill="#000">
<circle cx="55.8" cy="222.9" r=".89"/>
<circle cx="60.8" cy="227.9" r=".9"/>
<circle cx="188.3" cy="222.9" r=".89"/>
<circle cx="190.8" cy="227.9" r=".9"/>
<circle cx="205.8" cy="222.9" r=".9"/>
<circle cx="208.3" cy="227.9" r=".91"/>
<circle cx="223.3" cy="222.9" r=".9"/>
<circle cx="225.8" cy="227.9" r=".9"/>
<circle cx="240.8" cy="222.9" r=".89"/>
<circle cx="243.3" cy="227.9" r=".9"/>
<circle cx="258.3" cy="222.9" r=".9"/>
<circle cx="260.8" cy="227.9" r=".9"/>
<circle cx="275.8" cy="222.9" r=".89"/>
<circle cx="278.3" cy="227.9" r=".9"/>
<circle cx="310.8" cy="222.9" r=".9"/>
<circle cx="313.3" cy="227.9" r=".9"/>
<circle cx="339.6" cy="222.9" r=".89"/>
<circle cx="342.1" cy="227.9" r=".9"/>
<circle cx="357.1" cy="222.9" r=".9"/>
<circle cx="359.6" cy="227.9" r=".9"/>
<circle cx="374.6" cy="222.9" r=".89"/>
<circle cx="377.1" cy="227.9" r=".9"/>
<circle cx="310.8" cy="242.9" r=".9"/>
<circle cx="313.3" cy="245.4" r=".9"/>
</g>
<path d="M305.8 252.9h12.5v-5h-12.5v5M318.3 252.9h12.5v-5h-12.5v5M333.3 252.9h15v-5h-15v5M350.8 252.9h15v-5h-15v5M368.4 252.9h15v-5h-15v5M385.6 252.9h15v-5h-15v5" fill="none" stroke="#000" stroke-width=".21" stroke-dasharray=".7 .3" stroke-linecap="butt"/>
<g fill="#fff">
<path d="M386.6 242.4h5v3h-5z" fill-rule="evenodd"/>
<path d="M369.1 242.4h5v3h-5z" fill-rule="evenodd"/>
<path d="M351.7 242.4h4.9v3h-4.9z" fill-rule="evenodd"/>
<path d="M334.1 242.4h5v3h-5z" fill-rule="evenodd"/>
<path d="M304.3 242.9h5v3h-5z" fill-rule="evenodd"/>
</g>
<g fill="none" stroke="#000" stroke-width=".21">
<path d="M282.9 235.2h5.8"/>
<circle cx="293.3" cy="222.9" r=".89"/>
<circle cx="295.8" cy="227.9" r=".91"/>
</g>
<path d="M290.8 232.9l2.5 5v20M291.5 234.3l-.7 .4 1 2 .8-.3M293.3 222.9v10M295.8 227.9v30" fill="none" stroke="#000" stroke-width=".25"/>
<g fill="#000">
<circle cx="293.3" cy="222.9" r=".89"/>
<circle cx="295.8" cy="227.9" r=".91"/>
</g>
<g fill="#fff">
<path d="M353.3 204.4h5v3h-5z" fill-rule="evenodd"/>
<circle cx="95.8" cy="207.9" r=".89"/>
</g>
<g fill="none" stroke="#000" stroke-width=".25">
<path d="M53.3 212.9l2.5 5v5M54 214.3l-.7 .4 1 2 .7-.3M54.4 215.1h5M54.6 215.6h5M55.8 207.9v5M58.3 212.9l2.5 5v5M60.8 207.9v5M55.8 223.8v19.1"/>
<circle cx="95.8" cy="207.9" r=".89"/>
</g>
<g fill="#fff">
<path d="M131.3 224.7h5v3h-5z" fill-rule="evenodd"/>
<path d="M131.3 219.7h5v3h-5z" fill-rule="evenodd"/>
<path d="M132.3 252.1h5v3h-5z" fill-rule="evenodd"/>
<path d="M132.3 247.1h5v3h-5z" fill-rule="evenodd"/>
<path d="M323.3 224.4h5v3h-5z" fill-rule="evenodd"/>
<path d="M323.3 219.4h5v3h-5z" fill-rule="evenodd"/>
</g>
<path d="M341 252.9v5M358.4 252.9v5M375.9 252.9v5M393.4 252.9v5" fill="none" stroke="#000" stroke-width=".25"/>
<g font-size="3.5">
<text x="199.1" y="26.4">SA1 “Выбор основного ввода Ввод1/Ввод2”</text>
<text x="48.4" y="31.5">Ввод №1 (от</text>
<text x="91.1" y="31.5">)</text>
<text x="199.1" y="31.5">SA2 “Переключение вводов Автомат/Ручное”</text>
<text x="364.5" y="31.5">Ввод №1 (от</text>
<text x="407.2" y="31.5">)</text>
<text x="199.1" y="36.4">HL1 Ввод 1 в норме</text>
<text x="199.1" y="41.4">HL2 Ввод 2 в норме</text>
<text x="199.1" y="46.4">HL3 Ввод 1 включен</text>
<text x="199" y="51.4">HL4 Ввод 2 включен</text>
<text x="199.1" y="56.4">SA3 “Выбор Питание от инвертора / Питание от сети”</text>
<text x="193.2" y="137.3">ПР200-220.1.0.0</text>
<text x="393.6" y="201.4">на лист 2</text>
<text x="153" y="214">SA3</text>
<text x="152.6" y="218.9">I</text>
<text x="156.9" y="218.9">II</text>
<text x="88.9" y="244.3">вход</text>
<text x="88.8" y="248.5">~220</text>
<text x="101.8" y="249.7">Инвертор</text>
<text x="120.3" y="251.8">выход</text>
<text x="102.9" y="253.9">DC / AC</text>
<text x="121.3" y="256">~220</text>
<text x="41.6" y="261.5">220в DC</text>
<text x="88.8" y="263.6">=220</text>
<text x="88.9" y="259.3">вход</text>
<text x="100.6" y="258.1">c байпасом</text>
</g>
<g font-size="3.2">
<text x="303.3" y="283.8">г. Балаково</text>
<text x="322.3" y="283.8">Шкаф АВР</text>
<text x="303.3" y="288.8">Схема электрическая принципиальная (вер.2).</text>
</g>
<text font-size="3.2" fill="#f00" x="405.8" y="286.9">1</text>
<g font-size="2.8">
<text x="54.3" y="37.2">A1</text>
<text x="59.3" y="37.2">B1</text>
<text x="64.3" y="37.2">C1</text>
<text x="69.9" y="37.2">N</text>
<text x="369.3" y="37.2">С2</text>
<text x="374.3" y="37.2">B2</text>
<text x="379.3" y="37.2">А2</text>
<text x="384.9" y="37.2">N</text>
<text x="45.6" y="45">1QF1</text>
<text x="358.8" y="45.8">1QF2</text>
<text x="53.7" y="54.7">A11</text>
<text x="58.7" y="54.7">B11</text>
<text x="63.7" y="54.7">C11</text>
<text x="85.5" y="56.3">3SF1</text>
<text x="87.2" y="58.9">с6</text>
<text x="345.5" y="56">3SF2</text>
<text x="347.2" y="58.6">с6</text>
<text x="368.6" y="54.7">С21</text>
<text x="373.7" y="54.7">B21</text>
<text x="378.7" y="54.7">А21</text>
<text x="113.7" y="63.7">C13</text>
<text x="156.2" y="63.7">С23</text>
<text x="121.2" y="81.2">1K1</text>
<text x="85.5" y="93.9">2SF1</text>
<text x="345.5" y="93.5">2SF2</text>
<text x="87.2" y="96.5">с6</text>
<text x="96.2" y="101.2">A12</text>
<text x="336.2" y="101.2">A22</text>
<text x="347.2" y="96.1">с6</text>
<text x="96.2" y="106.2">В12</text>
<text x="336.2" y="106.2">В22</text>
<text x="96.1" y="111.2">С12</text>
<text x="130.7" y="112.1" transform="rotate(-90 130.7 112.1)">KL1</text>
<text x="138.2" y="112.1" transform="rotate(-90 138.2 112.1)">KL2</text>
<text x="211.1" y="110.8" transform="rotate(-90 211.1 110.8)">SA1</text>
<text x="217.2" y="110.6" transform="rotate(-90 217.2 110.6)">SA2</text>
<text x="245.1" y="113.7" transform="rotate(-90 245.1 113.7)">SB1.1</text>
<text x="272.1" y="112.9" transform="rotate(-90 272.1 112.9)">SB2.1</text>
<text x="287.6" y="112.4" transform="rotate(-90 287.6 112.4)">1КМ2.2</text>
<text x="336.2" y="111.2">С22</text>
<text x="145.7" y="115" transform="rotate(-90 145.7 115)">1KM1.1</text>
<text x="153.2" y="115" transform="rotate(-90 153.2 115)">1KM2.1</text>
<text x="259.7" y="114.3" transform="rotate(-90 259.7 114.3)">1КМ1.2</text>
<text x="79.6" y="130.8">1PV</text>
<text x="247.8" y="128.6" transform="rotate(-90 247.8 128.6)">SB1.2</text>
<text x="275.2" y="128.5" transform="rotate(-90 275.2 128.5)">SB2.2</text>
<text x="352.6" y="130.8">2PV</text>
<text x="93.6" y="133.7">1SA</text>
<text x="228.3" y="137.3">A1</text>
<text x="338.6" y="133.7">2SA</text>
<text x="277.7" y="142.3" transform="rotate(-90 277.7 142.3)">24</text>
<text x="244" y="149.2">1КМ2</text>
<text x="273.1" y="149.2">1КМ1</text>
<text x="104.3" y="150.7">KL1</text>
<text x="128.2" y="153.7">HL1</text>
<text x="135.7" y="153.7">HL2</text>
<text x="143.2" y="153.7">HL3</text>
<text x="150.7" y="153.7">HL4</text>
<text x="250.1" y="154.2" transform="rotate(-90 250.1 154.2)">15</text>
<text x="255" y="154.3">HLSB1</text>
<text x="277.7" y="154" transform="rotate(-90 277.7 154)">25</text>
<text x="282.6" y="154.3">HLSB2</text>
<text x="319.3" y="150.7">KL2</text>
<text x="44" y="161.2">1KM1</text>
<text x="206.2" y="157.6" transform="rotate(-90 206.2 157.6)">845</text>
<text x="212.2" y="157.9" transform="rotate(-90 212.2 157.9)">846</text>
<text x="218.2" y="157.9" transform="rotate(-90 218.2 157.9)">847</text>
<text x="224.1" y="157.9" transform="rotate(-90 224.1 157.9)">848</text>
<text x="228.6" y="161.8">XT1</text>
<text x="247.7" y="158.7">1KМ1</text>
<text x="275.2" y="158.7">1KМ2</text>
<text x="360" y="161.2">1KM2</text>
<text x="110.9" y="166.7">N</text>
<text x="198" y="165">х1</text>
<text x="203.5" y="165">х2</text>
<text x="209.5" y="165">х3</text>
<text x="215.5" y="165">х4</text>
<text x="221.6" y="165">х5</text>
<text x="200.6" y="179.5" transform="rotate(-90 200.6 179.5)">N</text>
<text x="191" y="182.8">ШУК</text>
<text x="191.7" y="185.8">XT5</text>
<text x="206.1" y="180.3" transform="rotate(-90 206.1 180.3)">845</text>
<text x="212" y="180.6" transform="rotate(-90 212 180.6)">846</text>
<text x="218.2" y="180.6" transform="rotate(-90 218.2 180.6)">847</text>
<text x="224.1" y="180.6" transform="rotate(-90 224.1 180.6)">848</text>
<text x="198.1" y="187.5">х1</text>
<text x="203.6" y="187.5">х2</text>
<text x="209.6" y="187.5">х3</text>
<text x="215.6" y="187.5">х4</text>
<text x="221.6" y="187.5">х5</text>
<text x="353.6" y="191.7">С31</text>
<text x="353.7" y="196.7">В31</text>
<text x="353.7" y="201.7">A31</text>
<text x="354.9" y="206.7">N</text>
<text x="63.9" y="215">4QF</text>
<text x="323.8" y="221.7">Lbp</text>
<text x="131.6" y="227">N32</text>
<text x="131.7" y="222">A32</text>
<text x="323.6" y="226.7">Nbp</text>
<text x="178.5" y="235">5QF</text>
<text x="196" y="235">6QF</text>
<text x="213.5" y="235">7QF</text>
<text x="231" y="235">8QF</text>
<text x="248.5" y="235">9QF</text>
<text x="265.4" y="235">10QF</text>
<text x="282.9" y="235">11QF</text>
<text x="284.6" y="237.8">с6</text>
<text x="300.4" y="235">12QF</text>
<text x="302" y="237.8">с6</text>
<text x="329.2" y="235">13QF</text>
<text x="330.9" y="237.8">с6</text>
<text x="346.7" y="235">14QF</text>
<text x="348.4" y="237.8">с6</text>
<text x="364.2" y="235">15QF</text>
<text x="365.9" y="237.8">с6</text>
<text x="381.7" y="235">16QF</text>
<text x="383.4" y="237.8">с6</text>
<text x="66.2" y="241.7">A32</text>
<text x="66.2" y="246.7">N32</text>
<text x="132.7" y="249.4">A33</text>
<text x="132.7" y="254.4">N33</text>
<text x="75.9" y="266.5">3QF</text>
<text x="403.5" y="279.3">Лист</text>
<text x="233.3" y="289.3">Изм.</text>
<text x="243.4" y="289.3">Кол.</text>
<text x="252.6" y="289.3">Лист</text>
<text x="264.2" y="289.3">№</text>
<text x="273.3" y="289.3">Подпись</text>
<text x="287.1" y="289.3">Дата</text>
<text x="349.5" y="295">Формат А3</text>
<text x="371.5" y="295">Масштаб 1:1</text>
<text x="402.5" y="294.9">19.09.2024</text>
</g>
<g font-size="2.8" fill="#f00">
<text x="46.3" y="47.8">с63</text>
<text x="359.9" y="48.7">с63</text>
<text x="173.8" y="184.2">см Лист ___</text>
<text x="64.1" y="217.8">с16</text>
<text x="178.9" y="237.8">с10</text>
<text x="196.4" y="237.8">с10</text>
<text x="213.9" y="237.8">с10</text>
<text x="231.4" y="237.8">с10</text>
<text x="248.9" y="237.8">с10</text>
<text x="266.4" y="237.8">с10</text>
<text x="76.1" y="269.3">=16А</text>
</g>
<g font-size="2.5">
<text x="178.8" y="107.1" transform="rotate(-90 178.8 107.1)">30</text>
<text x="249.9" y="116.3" transform="rotate(-90 249.9 116.3)">13</text>
<text x="276.7" y="116.5" transform="rotate(-90 276.7 116.5)">23</text>
<text x="208.8" y="121.8" transform="rotate(-90 208.8 121.8)">31</text>
<text x="212.2" y="121.7" transform="rotate(-90 212.2 121.7)">32</text>
<text x="215.3" y="121.7" transform="rotate(-90 215.3 121.7)">33</text>
<text x="218.3" y="121.7" transform="rotate(-90 218.3 121.7)">34</text>
<text x="234.9" y="121.4" transform="rotate(-90 234.9 121.4)">34</text>
<text x="85.1" y="133.8">V</text>
<text x="350.1" y="133.8">V</text>
<text x="249.9" y="142.4" transform="rotate(-90 249.9 142.4)">14</text>
</g>
<g font-size="2.1">
<text x="194.4" y="129" transform="rotate(-90 194.4 129)">11</text>
<text x="197.5" y="129.1" transform="rotate(-90 197.5 129.1)">21</text>
<text x="200.5" y="129.1" transform="rotate(-90 200.5 129.1)">12</text>
<text x="203.5" y="129" transform="rotate(-90 203.5 129)">22</text>
<text x="179.3" y="132.7">1</text>
<text x="182.3" y="132.7">2</text>
<text x="191.3" y="132.7">3</text>
<text x="194.3" y="132.7">4</text>
<text x="197.3" y="132.7">5</text>
<text x="200.3" y="132.7">6</text>
<text x="203.3" y="132.7">7</text>
<text x="206.3" y="132.7">8</text>
<text x="209.3" y="132.7">9</text>
<text x="211.8" y="132.7">10</text>
<text x="214.8" y="132.7">11</text>
<text x="217.8" y="132.7">12</text>
<text x="181.8" y="143.5">15</text>
<text x="182.5" y="140.4">Q1</text>
<text x="184.8" y="143.5">16</text>
<text x="186.7" y="140.4">Q2</text>
<text x="187.8" y="143.5">17</text>
<text x="205.8" y="143.5">18</text>
<text x="206.5" y="140.5">Q3</text>
<text x="208.8" y="143.5">19</text>
<text x="210.7" y="140.5">Q4</text>
<text x="211.8" y="143.5">20</text>
<text x="217.8" y="143.5">21</text>
<text x="218.5" y="140.5">Q5</text>
<text x="220.8" y="143.5">22</text>
<text x="222.6" y="140.5">Q6</text>
<text x="223.8" y="143.5">23</text>
<text x="185.2" y="147.1" transform="rotate(-90 185.2 147.1)">30</text>
<text x="188.2" y="147.1" transform="rotate(-90 188.2 147.1)">24</text>
<text x="307" y="245">L4</text>
<text x="336.8" y="244.5">L5</text>
<text x="354.3" y="244.5">L6</text>
<text x="371.8" y="244.5">L7</text>
<text x="389.3" y="244.5">L8</text>
<text x="306.1" y="251">Ячейка № 7</text>
<text x="318.7" y="251">Ячейка № 8</text>
<text x="334.4" y="251">Ячейка № 10</text>
<text x="351.9" y="251">Ячейка № 11</text>
<text x="369.4" y="251">Ячейка № 13</text>
<text x="386.7" y="251">Ячейка № 14</text>
<text x="67.8" y="256.8">+</text>
<text x="67.7" y="261.7">--</text>
<text x="187.3" y="262.6">ШУК</text>
<text x="204.2" y="262.6">ШУГ1</text>
<text x="221.7" y="262.6">ШУГ2</text>
<text x="239.2" y="262.6">ШУГ3</text>
<text x="256.7" y="262.6">ШУГ4</text>
<text x="274.2" y="262.6">ШУГ5</text>
<text x="291.9" y="262.6">Газо-</text>
<text x="308.4" y="262.6">Клапан</text>
<text x="321.5" y="262.6">Клапан</text>
<text x="336" y="262.6">Регулятор</text>
<text x="353.6" y="262.6">Регулятор</text>
<text x="371.1" y="262.6">Регулятор</text>
<text x="388.4" y="262.6">Регулятор</text>
<text x="185.2" y="265.2">ввод №1</text>
<text x="202.7" y="265.2">ввод №1</text>
<text x="220.2" y="265.2">ввод №1</text>
<text x="237.6" y="265.2">ввод №1</text>
<text x="255.2" y="265.2">ввод №1</text>
<text x="272.7" y="265.2">ввод №1</text>
<text x="288.8" y="265.2">анализатор</text>
<text x="307.5" y="265.2">продувки</text>
<text x="310.3" y="267.7">№1</text>
<text x="320.5" y="265.2">продувки</text>
<text x="323.3" y="267.7">№2</text>
<text x="335.2" y="265.2">разрежения</text>
<text x="339.4" y="267.7">№1</text>
<text x="352.7" y="265.2">разрежения</text>
<text x="356.9" y="267.7">№2</text>
<text x="370.3" y="265.2">разрежения</text>
<text x="374.4" y="267.7">№3</text>
<text x="387.8" y="267.7">коллекторе</text>
<text x="389.5" y="265.2">Р газа в</text>
</g>
</svg>
